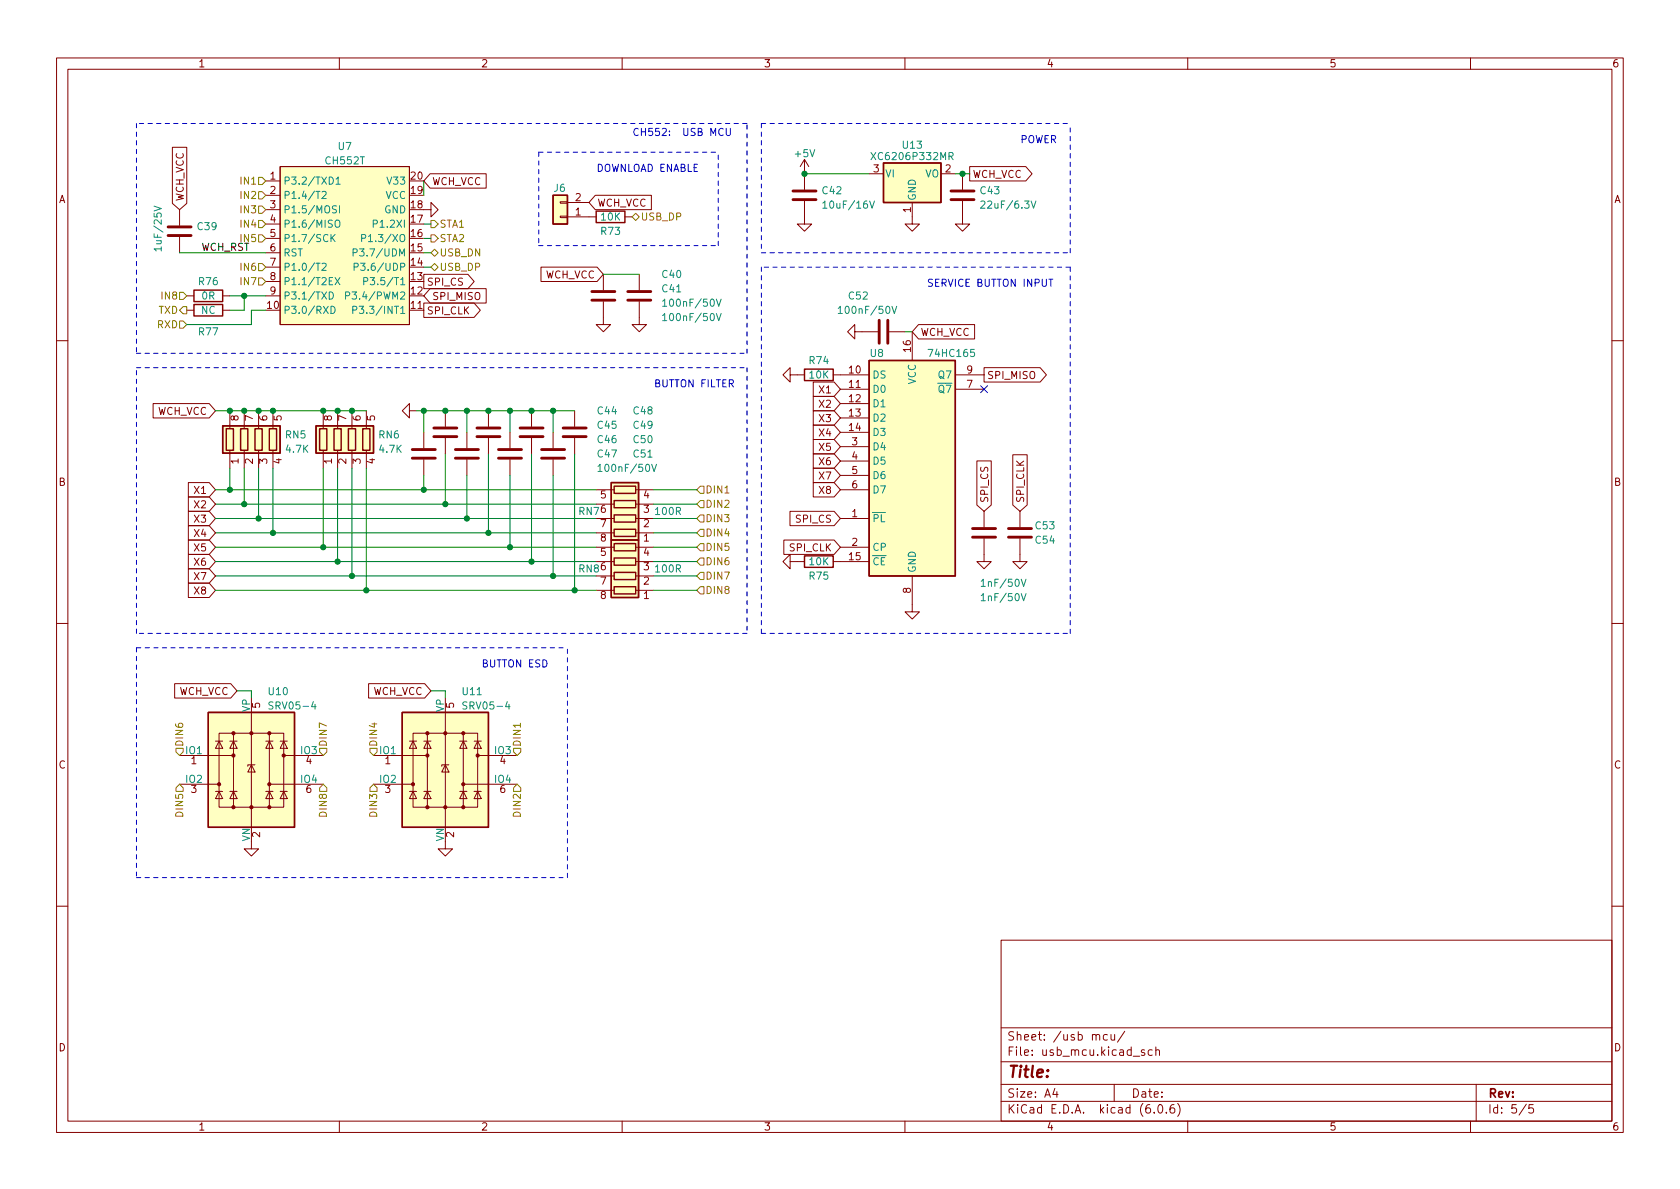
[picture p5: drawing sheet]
<svg xmlns="http://www.w3.org/2000/svg" width="297mm" height="210mm" viewBox="0 0 297 210" stroke-linecap="round" stroke-linejoin="round" font-family="sans-serif">
<g fill="none" stroke="#840000" stroke-width=".18">
<path d="M10 10.2h277v190.1h-277zM12 12.2h273v186.1h-273zM60 10.2v2M110 10.2v2M160 10.2v2M210 10.2v2M260 10.2v2M30.5 26h2.5v10l-1.3 1.1-1.2-1.1zM31.7 37.1v2.8M47 32h2.5M47 34.5h2.5M47 37.1h2.5"/>
<path d="M47 39.6h2.5M49.5 29.5h22.9v27.9h-22.9zM74.9 37.1h1.3v-1.3l1.3 1.3-1.3 1.2v-1.2M76 30.7h10v2.6h-10l-1.1-1.3zM99.1 35.7h1.2v.2h-1.2zM99.1 38.2h1.2v.3h-1.2zM100.3 38.3h5.1M100.3 35.8h3.8M105.3 34.5h9.9v2.6h-9.9l-1.2-1.3zM110.5 38.3h1.3M142.2 35.6v4h1.3l-1.3 1.3-1.2-1.3h1.2M142.2 28.2v5.3"/>
<path d="M142.2 28.2l-.7 1.3M142.2 28.2l.8 1.3M153.7 30.7h2.5M161.3 35.8v3.8h1.3l-1.3 1.3-1.3-1.3h1.3M166.4 30.7h2.5M170.2 35.6v4h1.2l-1.2 1.3-1.3-1.3h1.3M170.2 30.7v2.8M171.4 29.5h10l1.1 1.2-1.1 1.3h-10zM31.7 41.9v2.8M33 54.9h1.3M33 52.3h1.3M39.4 54.9h1.2"/>
<path d="M39.4 52.3h1.2M47 42.2h2.5M47 44.7h2.5M47 47.2h2.5M47 49.8h2.5M47 52.3h2.5M72.4 54.9h2.5M74.9 53.6h8.9l1.1 1.3-1.1 1.2h-8.9zM74.9 48.5h7.8l1.1 1.3-1.1 1.2h-7.8zM76 51h10v2.6h-10l-1.1-1.3zM95.7 47.2h9.9l1.1 1.3-1.1 1.3h-9.9zM106.7 53.3v4.1h1.2l-1.2 1.3-1.3-1.3h1.3"/>
<path d="M106.7 48.5v2.8M113 53.3v4.1h1.3l-1.3 1.3-1.2-1.3h1.2M113 48.5v2.8M151.1 58.7v-1.3l-1.2 1.3 1.2 1.2v-1.2h4.1M157.2 58.7h2.8M161.3 58.7v5M162.4 57.4h9.9v2.5h-9.9l-1.1-1.2zM10 60.2h2M27.1 71.4h9.9l1.1 1.2-1.1 1.3h-9.9zM40.6 72.6v3.2M40.6 79.6v3.2M43.2 72.6v3.2"/>
<path d="M43.2 79.6v3.2M45.7 72.6v3.2M45.7 79.6v3.2M48.3 72.6v3.2M48.3 79.6v3.2M57.1 72.6v3.2M57.1 79.6v3.2M59.7 72.6v3.2M59.7 79.6v3.2M62.2 72.6v3.2M62.2 79.6v3.2M64.8 72.6v3.2"/>
<path d="M64.8 79.6v3.2M72.4 72.6v-1.2l-1.3 1.2 1.3 1.3v-1.3h1.3M74.9 76.4v2.8M78.7 72.6v2.8M78.7 77.5v2.8M82.5 76.4v2.8M86.4 72.6v2.8M86.4 77.5v2.8M90.2 76.4v2.8M94 72.6v2.8M94 77.5v2.8M97.8 76.4v2.8"/>
<path d="M101.6 72.6v2.8M101.6 77.5v2.8M139.7 66.3v-1.3l-1.3 1.3 1.3 1.3v-1.3h2.5M143.8 67.6h3.7l1.1 1.2-1.1 1.3h-3.7zM143.8 70.1h3.7l1.1 1.3-1.1 1.2h-3.7zM143.8 72.6h3.7l1.1 1.3-1.1 1.3h-3.7zM143.8 75.2h3.7l1.1 1.2-1.1 1.3h-3.7zM143.8 77.7h3.7l1.1 1.3-1.1 1.3h-3.7zM147.3 66.3h6.4M148.6 68.8h5.1M148.6 71.4h5.1M148.6 73.9h5.1"/>
<path d="M148.6 76.4h5.1M148.6 79h5.1M168.9 66.3h5.1M168.9 68.8h5.1M174 65h9.9l1.1 1.3-1.1 1.3h-9.9zM285 60.2h2M33.3 90.4h3.7l1.1 1.3-1.1 1.3h-3.7zM33.3 98h3.7l1.1 1.3-1.1 1.3h-3.7zM33.3 85.3h3.7l1.1 1.3-1.1 1.3h-3.7zM33.3 95.5h3.7l1.1 1.3-1.1 1.2h-3.7zM33.3 87.9h3.7l1.1 1.2-1.1 1.3h-3.7zM33.3 93h3.7l1.1 1.2-1.1 1.3h-3.7z"/>
<path d="M74.9 81.3v2.8M82.5 81.3v2.8M90.2 81.3v2.8M97.8 81.3v2.8M105.4 94.2h3.2M105.4 91.7h3.2M105.4 89.1h3.2M105.4 86.6h3.2M105.4 99.3h3.2M105.4 96.8h3.2M112.4 94.2h3.2M112.4 91.7h3.2"/>
<path d="M112.4 89.1h3.2M112.4 86.6h3.2M112.4 99.3h3.2M112.4 96.8h3.2M138.6 95.5h8.9l1.1 1.3-1.1 1.2h-8.9zM139.7 90.4h7.8l1.1 1.3-1.1 1.3h-7.8zM139.7 99.3v-1.3l-1.3 1.3 1.3 1.3v-1.3h2.5M143.8 85.3h3.7l1.1 1.3-1.1 1.3h-3.7zM143.8 80.3h3.7l1.1 1.2-1.1 1.3h-3.7zM143.8 82.8h3.7l1.1 1.3-1.1 1.2h-3.7zM147.3 99.3h6.4M148.6 91.7h5.1"/>
<path d="M148.6 86.6h5.1M148.6 96.8h5.1M148.6 81.5h5.1M148.6 84.1h5.1M172.7 81.5h2.6v7.8l-1.3 1.1-1.3-1.1zM174 95.2v4.1h1.3l-1.3 1.3-1.3-1.3h1.3M174 90.4v2.8M179.1 80.4h2.5v8.9l-1.3 1.1-1.2-1.1zM180.3 95.2v4.1h1.3l-1.3 1.3-1.2-1.3h1.2M180.3 90.4v2.8M10 110.2h2M33.3 103.1h3.7l1.1 1.3-1.1 1.3h-3.7z"/>
<path d="M33.3 100.6h3.7l1.1 1.2-1.1 1.3h-3.7zM105.4 104.4h3.2M105.4 101.8h3.2M112.4 104.4h3.2M112.4 101.8h3.2M161.3 101.8v6.4h1.3l-1.3 1.3-1.3-1.3h1.3M285 110.2h2M30.9 120.9h9.9l1.1 1.3-1.1 1.2h-9.9zM31.7 133.6h9.6M31.7 138.7h7M38.1 139.9h1.3M38.1 131.1h1.3"/>
<path d="M38.7 129.7h11.5v13h-11.5zM38.7 139.9l.7 1.3h-1.3zM38.7 131.1l.7 1.2h-1.3zM40.6 139.9h1.3M40.6 131.1h1.3M41.3 139.9l.6 1.3h-1.3zM41.3 131.1l.6 1.2h-1.3zM41.3 129.7v13M44.4 135.2l.7 1.3h-1.3zM44.4 126v20.3M45.1 135.2h-1.3v.3M47 139.9h1.3"/>
<path d="M47 131.1h1.3M47.6 139.9l.7 1.3h-1.3zM47.6 131.1l.7 1.2h-1.3zM47.6 129.7v13M47.6 138.7h9.5M49.5 139.9h1.3M49.5 131.1h1.3M50.2 139.9l.6 1.3h-1.3zM50.2 131.1l.6 1.2h-1.3zM50.2 133.6h6.9M65.2 120.9h9.9l1.1 1.3-1.1 1.2h-9.9zM66 133.6h9.6"/>
<path d="M66 138.7h7M72.4 139.9h1.3M72.4 131.1h1.3M73 129.7h11.5v13h-11.5zM73 139.9l.7 1.3h-1.3zM73 131.1l.7 1.2h-1.3zM74.9 139.9h1.3M74.9 131.1h1.3M75.6 139.9l.6 1.3h-1.3zM75.6 131.1l.6 1.2h-1.3zM75.6 129.7v13M78.7 135.2l.7 1.3h-1.3z"/>
<path d="M78.7 126v20.3M79.4 135.2h-1.3v.3M81.3 139.9h1.2M81.3 131.1h1.2M81.9 139.9l.6 1.3h-1.2zM81.9 131.1l.6 1.2h-1.2zM81.9 138.7h9.5M81.9 129.7v13M83.8 139.9h1.3M83.8 131.1h1.3M84.5 139.9l.6 1.3h-1.3zM84.5 131.1l.6 1.2h-1.3z"/>
<path d="M84.5 133.6h6.9M44.4 148.8v1.3h1.3l-1.3 1.3-1.2-1.3h1.2M78.7 148.8v1.3h1.3l-1.3 1.3-1.2-1.3h1.2M10 160.2h2M177 166.3h108v32h-108zM285 160.2h2M60 198.3v2M110 198.3v2M160 198.3v2M177 194.8h108M177 191.8h108M177 187.8h108"/>
<path d="M177 181.8h108M186.5 192.5l-.4 1h1M186.9 193v1M195.8 183l-.4-.1-.3 .3v.4l.1 .3h.6M196.4 182.9l.1 1h.4l.2-.1M197 191.8v3M197.1 182.9v1M198.9 182.4l-1.3 1.9M200.4 186.8h1.1M202.4 185.7l-.4-.1-.2 .2 .1 .3 .5 .1v.4h-.6M203.7 185.7l-.4-.1-.3 .3v.4l.1 .3h.6M204.1 196.7v.1"/>
<path d="M204.4 185.8l.2-.2 .3 .1 .1 .9M204.4 185.1v1.5M204.9 195.4l.2-.1a.81 .81 0 0 1 .6 .7 .81 .81 0 0 1-.3 .8h-.2a.81 .81 0 0 1-.6-.6 .81 .81 0 0 1 .3-.8zM206.2 196.7v.1M207.6 195.3a.59 .59 0 0 0-.7 .7v.5l.1 .3h.4l.2-.1 .1-.5-.1-.2-.5-.1-.2 .3M208.2 195.1a1.72 1.72 0 0 1 0 2.3M210 198.3v2M260 198.3v2M261 191.8v6.5M269.9 195.3l-1.3 1.9M271.1 195.3h-.7l-.1 .7 .2-.1 .5 .1 .2 .2-.1 .5-.2 .1-.6-.1"/>
</g>
<g fill="none" stroke="#840000" stroke-width=".25">
<path d="M97.8 34.5h2.5v5.1h-2.5zM105.4 37.3h5.1v2.1h-5.1zM156.2 28.8h10.2v7h-10.2zM34.3 53.8h5.1v2.1h-5.1zM34.3 51.3h5.1v2h-5.1zM39.4 75.3h10.1v4.8h-10.1zM40 75.8h1.3v3.8h-1.3zM42.5 75.8h1.3v3.8h-1.3zM45.1 75.8h1.3v3.8h-1.3zM47.6 75.8h1.3v3.8h-1.3zM55.9 75.3h10.1v4.8h-10.1zM56.5 75.8h1.3v3.8h-1.3z"/>
<path d="M59.1 75.8h1.2v3.8h-1.2zM61.6 75.8h1.3v3.8h-1.3zM64.1 75.8h1.3v3.8h-1.3zM142.2 65.3h5.1v2h-5.1zM153.7 63.7h15.2v38.1h-15.2zM108.1 85.3h4.8v10.2h-4.8zM108.1 95.5h4.8v10.2h-4.8zM108.6 93.6h3.8v1.3h-3.8zM108.6 91.1h3.8v1.2h-3.8zM108.6 88.5h3.8v1.3h-3.8zM108.6 86h3.8v1.2h-3.8zM108.6 98.7h3.8v1.2h-3.8z"/>
<path d="M108.6 96.1h3.8v1.3h-3.8zM142.2 98.3h5.1v2h-5.1zM108.6 103.8h3.8v1.2h-3.8zM108.6 101.2h3.8v1.3h-3.8zM36.8 126h15.3v20.3h-15.3zM71.1 126h15.3v20.3h-15.3z"/>
</g>
<g fill="#ffffc2" stroke="#ffffc2" stroke-width=".18">
<path d="M97.8 34.5h2.5v5.1h-2.5z"/>
<path d="M108.1 85.3h4.8v10.2h-4.8z"/>
<path d="M36.8 126h15.3v20.3h-15.3z"/>
<path d="M49.5 29.5h22.9v27.9h-22.9z"/>
<path d="M55.9 75.3h10.1v4.8h-10.1z"/>
<path d="M71.1 126h15.3v20.3h-15.3z"/>
<path d="M153.7 63.7h15.2v38.1h-15.2z"/>
<path d="M39.4 75.3h10.1v4.8h-10.1z"/>
<path d="M156.2 28.8h10.2v7h-10.2z"/>
<path d="M108.1 95.5h4.8v10.2h-4.8z"/>
</g>
<g fill="none" stroke="#840000" stroke-width=".51">
<path d="M140.2 35.3h4.1M140.2 33.8h4.1M168.1 35.3h4.1M168.1 33.8h4.1M29.7 41.7h4.1M29.7 40.1h4.1M104.6 53.1h4.1M104.6 51.6h4.1M111 53.1h4.1M111 51.6h4.1M155.4 56.6v4.1M157 56.6v4.1"/>
<path d="M72.9 79.5h4.1M76.7 77.2h4.1M76.7 75.7h4.1M80.5 79.5h4.1M84.3 77.2h4.1M84.3 75.7h4.1M88.1 79.5h4.1M91.9 77.2h4.1M91.9 75.7h4.1M95.8 79.5h4M99.6 77.2h4M99.6 75.7h4"/>
<path d="M72.9 81h4.1M80.5 81h4.1M88.1 81h4.1M95.8 81h4M172 93.5h4M172 95h4M178.3 93.5h4.1M178.3 95h4.1"/>
</g>
<g fill="#840000" stroke="#840000" stroke-width=".18">
<circle cx="38.7" cy="138.7" r=".28"/>
<circle cx="41.3" cy="142.7" r=".28"/>
<circle cx="41.3" cy="133.6" r=".28"/>
<circle cx="41.3" cy="129.7" r=".28"/>
<circle cx="44.4" cy="142.7" r=".28"/>
<circle cx="44.4" cy="129.7" r=".28"/>
<circle cx="47.6" cy="142.7" r=".28"/>
<circle cx="47.6" cy="138.7" r=".28"/>
<circle cx="47.6" cy="129.7" r=".28"/>
<circle cx="50.2" cy="133.6" r=".28"/>
<circle cx="73" cy="138.7" r=".28"/>
<circle cx="75.6" cy="142.7" r=".28"/>
<circle cx="75.6" cy="133.6" r=".28"/>
<circle cx="75.6" cy="129.7" r=".28"/>
<circle cx="78.7" cy="142.7" r=".28"/>
<circle cx="78.7" cy="129.7" r=".28"/>
<circle cx="81.9" cy="142.7" r=".28"/>
<circle cx="81.9" cy="138.7" r=".28"/>
<circle cx="81.9" cy="129.7" r=".28"/>
<circle cx="84.5" cy="133.6" r=".28"/>
</g>
<g fill="none" stroke="#008484" stroke-width=".18">
<path d="M27.2 36.5l1.3 .4-1.3 .4M56.9 34l.5-.2 .3 .4-.8 .9h.8M59.3 39.1l.2-.2a.43 .43 0 0 1 .6 .4v.5a.42 .42 0 0 1-.4 .4 .42 .42 0 0 1-.5-.4zM59.4 31.7l.4-.4v1.3M59.4 32.6h.8M59.5 36.4h-.5l-.2 .1v.4l.6 .2 .1 .3-.3 .3-.4-.1M60 36.4v1.3M66 39.6l.6-.1 .1-.2v-.3l-.7-.1v1.3M145.5 35.9l.3-.4v1.3M145.5 36.8h.7M153.8 35.5l.4 1.3 .4-1.3M154 27l.8 1.2"/>
<path d="M154.8 27l-.8 1.2M167.8 27.6h.6l.1-.2v-.3l-.7-.1v1.2M168.1 27.6l.4 .6M173.4 35.7l.5-.2 .2 .4-.7 .9h.7M182.3 35.5l.4 1.3 .5-1.3M28.5 44h-1.3l.4 .4M28.5 43.7v.7M56.9 46.7l.5-.2 .3 .4-.8 .9h.8M58.2 51.6a.64 .64 0 0 1 .8 .7 .64 .64 0 0 1-.8 .6zM58.5 54.2a.64 .64 0 0 1 .8 .6 .64 .64 0 0 1-.8 .6zM58.5 41.5v1.2M58.7 42l.5 .7"/>
<path d="M59.2 41.5l-.7 .7M59.2 49.1l.9 1.3M60.1 49.1l-.9 1.3M61.1 52.3l.6-.1 .1-.2v-.3l-.7-.1v1.3M62.4 54.8h.6l.1-.2-.1-.3-.6-.1v1.2M62.4 44.7l.6-.1 .2-.2-.1-.3-.7-.1v1.3M62.6 47.2l.6-.1 .1-.1v-.3l-.7-.2v1.3M63.9 42.1h.6l.2-.2-.1-.3-.7-.1v1.2M64.3 49.7h.6l.1-.2v-.3l-.7-.1v1.3M117.2 55.8l.3-.4v1.3M117.2 53.3l.3-.4v1.3M117.2 56.7h.7"/>
<path d="M117.2 54.2h.7M126.7 55.4l.4 1.3 .4-1.3M126.7 52.9l.4 1.3 .4-1.3M148.2 54.5l.4-.3v1.2M148.2 55.4h.7M157.7 54.2l.4 1.2 .4-1.2M105.7 82.5l.4-.4v1.3M105.7 83.4h.8M115.2 82.1l.4 1.3 .5-1.3M173.5 102.8l.4-.4v1.3M173.5 105.3l.4-.3v1.2M173.5 103.7h.7"/>
<path d="M173.5 106.2h.7M180.6 102.4l.4 1.3 .4-1.3M180.6 105l.4 1.2 .4-1.2M48.3 124.2l-.5-.1-.2 .1v.4l.5 .2 .2 .3-.3 .3-.5-.1M55.4 124.1l-.3 .9h.8M82.6 124.2l-.5-.1-.2 .1v.4l.5 .2 .2 .3-.3 .3-.5-.1M89.7 124.1l-.3 .9h.8"/>
</g>
<g fill="none" stroke="#848400" stroke-width=".18">
<path d="M45.7 31.4h.7l.6 .6-.6 .6h-.7zM45.7 33.9h.7l.6 .6-.6 .7h-.7zM45.7 36.4h.7l.6 .7-.6 .6h-.7zM45.7 39h.7l.6 .6-.6 .7h-.7zM76.2 39h.6l.7 .6-.7 .7h-.6zM111.8 38.3l.6-.6 .6 .6-.6 .7zM31.7 56.8h.7l.6 .6-.6 .6h-.7zM31.7 51.7h.7l.6 .6-.6 .7h-.7zM32.4 54.2h.6v1.3h-.6l-.7-.6zM45.7 41.5h.7l.6 .7-.6 .6h-.7zM45.7 46.6h.7l.6 .6-.6 .7h-.7zM45.7 49.1h.7l.6 .7-.6 .6h-.7z"/>
<path d="M76.2 47.2l.6-.6 .7 .6-.7 .7zM76.2 41.5h.6l.7 .7-.7 .6h-.6zM76.2 44.7l.6-.6 .7 .6-.7 .6zM123.8 86h.7v1.2h-.7l-.6-.6zM123.8 88.5h.7v1.3h-.7l-.6-.7zM123.8 91.1h.7v1.2h-.7l-.6-.6zM123.8 93.6h.7v1.3h-.7l-.6-.7zM123.8 96.1h.7v1.3h-.7l-.6-.6zM123.8 98.7h.7v1.2h-.7l-.6-.6zM123.8 101.2h.7v1.3h-.7l-.6-.7zM123.8 103.8h.7v1.2h-.7l-.6-.6zM31.1 132.3h1.3v.7l-.7 .6-.6-.6z"/>
<path d="M31.7 138.7l.7 .6v.6h-1.3v-.6zM56.5 132.3h1.3v.7l-.7 .6-.6-.6zM57.1 138.7l.7 .6v.6h-1.3v-.6zM65.4 132.3h1.3v.7l-.7 .6-.6-.6zM65.4 139.3l.6-.6 .7 .6v.6h-1.3zM90.8 132.3h1.3v.7l-.7 .6-.6-.6zM91.4 138.7l.7 .6v.6h-1.3v-.6z"/>
</g>
<path d="M127.9 22.8a.6 .6 0 0 0-.9 .4 .6 .6 0 0 0 .6 .8l.3-.2M128.4 22.7v1l.2 .3h.3l.2-.3v-1M185.4 49.4h.8M185.8 49.4v1.2" fill="none" stroke="#0000c2" stroke-width=".18"/>
<g fill="none" stroke="#0000c2" stroke-width=".18" stroke-dasharray=".8 .8">
<path d="M24.1 21.8v40.7M95.2 26.9v16.5M95.2 26.9h31.8M132.1 21.8h-108M134.6 21.8h54.6M134.6 21.8v22.9M95.2 43.4h31.8M127 43.4v-16.5M134.6 44.7h54.6M134.6 47.2v64.8M189.2 47.2h-54.6M189.2 44.7v-22.9"/>
<path d="M189.2 47.2v64.8M24.1 62.5h108M24.1 65h108M132.1 62.5v-40.7M132.1 65v47M24.1 112v-47M24.1 114.5h76.2M24.1 114.5v40.7M132.1 112h-108M134.6 112h54.6M24.1 155.2h76.2M100.3 155.2v-40.7"/>
</g>
<g fill="none" stroke="#008400" stroke-width=".18">
<path d="M74.9 32v2.5M74.9 39.6h1.3M142.2 30.7h11.5M168.9 30.7h2.5M31.7 44.7h15.3M40.6 52.3h6.4M43.2 52.3v2.6h-2.6M47 54.9h-2.6v2.5h-11.4M74.9 47.2h1.3M74.9 44.7h1.3M74.9 42.2h1.3M106.7 48.5h6.3"/>
<path d="M160 58.7h1.3M38.1 72.6h26.7M73.7 72.6h27.9M74.9 72.6v3.8M82.5 72.6v3.8M90.2 72.6v3.8M97.8 72.6v3.8M38.1 86.6h67.3M38.1 91.7h67.3M38.1 89.1h67.3M38.1 96.8h67.3M38.1 94.2h67.3"/>
<path d="M38.1 99.3h67.3M40.6 82.8v3.8M43.2 82.8v6.3M45.7 82.8v8.9M48.3 82.8v11.4M57.1 82.8v14M59.7 82.8v16.5M62.2 82.8v19M64.8 82.8v21.6M74.9 84.1v2.5M78.7 80.3v8.8M82.5 84.1v7.6"/>
<path d="M86.4 80.3v13.9M90.2 84.1v12.7M94 80.3v19M97.8 84.1v17.7M101.6 80.3v24.1M115.6 86.6h7.6M115.6 91.7h7.6M115.6 89.1h7.6M115.6 96.8h7.6M115.6 94.2h7.6M115.6 99.3h7.6M38.1 104.4h67.3"/>
<path d="M38.1 101.8h67.3M115.6 104.4h7.6M115.6 101.8h7.6M41.9 122.2h2.5v1.2M76.2 122.2h2.5v1.2"/>
</g>
<path d="M173.4 68.2l1.2 1.2M174.6 68.2l-1.2 1.2" fill="none" stroke="#000084" stroke-width=".18"/>
<g fill="#008400" stroke="#008400" stroke-width=".18">
<circle cx="82.5" cy="91.7" r=".46"/>
<circle cx="64.8" cy="104.4" r=".46"/>
<circle cx="59.7" cy="99.3" r=".46"/>
<circle cx="62.2" cy="101.8" r=".46"/>
<circle cx="74.9" cy="86.6" r=".46"/>
<circle cx="74.9" cy="72.6" r=".46"/>
<circle cx="78.7" cy="89.1" r=".46"/>
<circle cx="59.7" cy="72.6" r=".46"/>
<circle cx="62.2" cy="72.6" r=".46"/>
<circle cx="40.6" cy="72.6" r=".46"/>
<circle cx="48.3" cy="72.6" r=".46"/>
<circle cx="45.7" cy="72.6" r=".46"/>
<circle cx="43.2" cy="72.6" r=".46"/>
<circle cx="57.1" cy="72.6" r=".46"/>
<circle cx="57.1" cy="96.8" r=".46"/>
<circle cx="48.3" cy="94.2" r=".46"/>
<circle cx="40.6" cy="86.6" r=".46"/>
<circle cx="43.2" cy="89.1" r=".46"/>
<circle cx="45.7" cy="91.7" r=".46"/>
<circle cx="43.2" cy="52.3" r=".46"/>
<circle cx="101.6" cy="104.4" r=".46"/>
<circle cx="97.8" cy="101.8" r=".46"/>
<circle cx="97.8" cy="72.6" r=".46"/>
<circle cx="170.2" cy="30.7" r=".46"/>
<circle cx="142.2" cy="30.7" r=".46"/>
<circle cx="94" cy="99.3" r=".46"/>
<circle cx="90.2" cy="96.8" r=".46"/>
<circle cx="86.4" cy="94.2" r=".46"/>
<circle cx="82.5" cy="72.6" r=".46"/>
<circle cx="90.2" cy="72.6" r=".46"/>
<circle cx="86.4" cy="72.6" r=".46"/>
<circle cx="94" cy="72.6" r=".46"/>
<circle cx="78.7" cy="72.6" r=".46"/>
</g>
<text font-size="2.8" fill="#840000" x="178" y="190.6">Title:</text>
<g font-size="2.1" fill="#840000">
<text x="178" y="184">Sheet: /usb mcu/</text>
<text x="178" y="186.7">File: usb_mcu.kicad_sch</text>
<text x="178" y="196.9">KiCad E.D.A. kicad (6.0.6)</text>
<text x="178" y="194.1">Size: A4</text>
<text x="200" y="194.1">Date:</text>
<text x="263" y="194.1">Rev:</text>
<text x="263" y="196.9">Id: 5/5</text>
</g>
<g font-size="1.8" fill="#840000">
<text x="35" y="11.9">1</text>
<text x="85" y="11.9">2</text>
<text x="135" y="11.9">3</text>
<text x="185" y="11.9">4</text>
<text x="235" y="11.9">5</text>
<text x="285" y="11.9">6</text>
<text x="10.3" y="35.9">A</text>
<text x="32.5" y="35.6" transform="rotate(-90 32.5 35.6)">WCH_VCC</text>
<text x="47.8" y="31.7">1</text>
<text x="47.8" y="34.3">2</text>
<text x="72.7" y="34.3">19</text>
<text x="72.7" y="31.7">20</text>
<text x="76.4" y="32.7">WCH_VCC</text>
<text x="101.7" y="35.6">2</text>
<text x="154.4" y="30.5">3</text>
<text x="167.1" y="30.5">2</text>
<text x="171.9" y="31.5">WCH_VCC</text>
<text x="285.3" y="35.9">A</text>
<text x="47.8" y="36.8">3</text>
<text x="47.8" y="39.4">4</text>
<text x="47.8" y="41.9">5</text>
<text x="72.7" y="41.9">16</text>
<text x="72.7" y="39.4">17</text>
<text x="72.7" y="36.8">18</text>
<text x="101.7" y="38.1">1</text>
<text x="105.6" y="36.5">WCH_VCC</text>
<text x="161" y="37.6" transform="rotate(-90 161 37.6)">1</text>
<text x="47.8" y="44.4">6</text>
<text x="47.8" y="47">7</text>
<text x="72.7" y="47">14</text>
<text x="72.7" y="44.4">15</text>
<text x="47.8" y="49.5">8</text>
<text x="47.8" y="52.1">9</text>
<text x="72.7" y="52.1">12</text>
<text x="72.7" y="49.5">13</text>
<text x="75.4" y="50.5">SPI_CS</text>
<text x="76.4" y="53">SPI_MISO</text>
<text x="96.3" y="49.2">WCH_VCC</text>
<text x="47.3" y="54.6">10</text>
<text x="72.7" y="54.6">11</text>
<text x="75.4" y="55.6">SPI_CLK</text>
<text x="162.7" y="59.4">WCH_VCC</text>
<text x="161" y="62.2" transform="rotate(-90 161 62.2)">16</text>
<text x="145" y="69.6">X1</text>
<text x="150.1" y="66">10</text>
<text x="150.1" y="68.6">11</text>
<text x="150.1" y="71.1">12</text>
<text x="171" y="68.6">7</text>
<text x="171" y="66">9</text>
<text x="174.5" y="67">SPI_MISO</text>
<text x="27.7" y="73.4">WCH_VCC</text>
<text x="42.2" y="74.4" transform="rotate(-90 42.2 74.4)">8</text>
<text x="44.7" y="74.4" transform="rotate(-90 44.7 74.4)">7</text>
<text x="47.2" y="74.4" transform="rotate(-90 47.2 74.4)">6</text>
<text x="49.8" y="74.4" transform="rotate(-90 49.8 74.4)">5</text>
<text x="58.7" y="74.4" transform="rotate(-90 58.7 74.4)">8</text>
<text x="61.2" y="74.4" transform="rotate(-90 61.2 74.4)">7</text>
<text x="63.8" y="74.4" transform="rotate(-90 63.8 74.4)">6</text>
<text x="66.3" y="74.4" transform="rotate(-90 66.3 74.4)">5</text>
<text x="145" y="72.1">X2</text>
<text x="145" y="74.6">X3</text>
<text x="145" y="77.2">X4</text>
<text x="150.1" y="73.7">13</text>
<text x="150.1" y="76.2">14</text>
<text x="42.2" y="82" transform="rotate(-90 42.2 82)">1</text>
<text x="44.7" y="82" transform="rotate(-90 44.7 82)">2</text>
<text x="47.2" y="82" transform="rotate(-90 47.2 82)">3</text>
<text x="49.8" y="82" transform="rotate(-90 49.8 82)">4</text>
<text x="58.7" y="82" transform="rotate(-90 58.7 82)">1</text>
<text x="61.2" y="82" transform="rotate(-90 61.2 82)">2</text>
<text x="63.8" y="82" transform="rotate(-90 63.8 82)">3</text>
<text x="66.3" y="82" transform="rotate(-90 66.3 82)">4</text>
<text x="145" y="82.3">X6</text>
<text x="145" y="79.7">X5</text>
<text x="150.6" y="78.7">3</text>
<text x="150.6" y="81.3">4</text>
<text x="150.6" y="83.8">5</text>
<text x="10.3" y="85.9">B</text>
<text x="34.5" y="87.3">X1</text>
<text x="34.5" y="89.9">X2</text>
<text x="106.2" y="88.1">5</text>
<text x="113.8" y="88.1">4</text>
<text x="145" y="87.3">X8</text>
<text x="145" y="84.8">X7</text>
<text x="150.6" y="86.4">6</text>
<text x="174.7" y="89" transform="rotate(-90 174.7 89)">SPI_CS</text>
<text x="181.1" y="89" transform="rotate(-90 181.1 89)">SPI_CLK</text>
<text x="285.3" y="85.9">B</text>
<text x="34.5" y="92.4">X3</text>
<text x="34.5" y="95">X4</text>
<text x="106.2" y="93.2">7</text>
<text x="106.2" y="95.8">8</text>
<text x="113.8" y="95.8">1</text>
<text x="113.8" y="93.2">2</text>
<text x="113.8" y="90.7">3</text>
<text x="140.9" y="92.4">SPI_CS</text>
<text x="150.6" y="91.4">1</text>
<text x="34.5" y="100">X6</text>
<text x="34.5" y="97.5">X5</text>
<text x="106.2" y="98.3">5</text>
<text x="113.8" y="100.8">3</text>
<text x="113.8" y="98.3">4</text>
<text x="139.7" y="97.5">SPI_CLK</text>
<text x="150.1" y="99.1">15</text>
<text x="150.6" y="96.5">2</text>
<text x="34.5" y="105.1">X8</text>
<text x="34.5" y="102.6">X7</text>
<text x="106.2" y="103.4">7</text>
<text x="106.2" y="105.9">8</text>
<text x="113.8" y="105.9">1</text>
<text x="113.8" y="103.4">2</text>
<text x="161" y="104.9" transform="rotate(-90 161 104.9)">8</text>
<text x="31.5" y="122.9">WCH_VCC</text>
<text x="46" y="125.2" transform="rotate(-90 46 125.2)">5</text>
<text x="65.8" y="122.9">WCH_VCC</text>
<text x="80.3" y="125.2" transform="rotate(-90 80.3 125.2)">5</text>
<text x="10.3" y="135.9">C</text>
<text x="33.8" y="135.1">1</text>
<text x="54.1" y="135.1">4</text>
<text x="68.1" y="135.1">1</text>
<text x="88.4" y="135.1">4</text>
<text x="285.3" y="135.9">C</text>
<text x="33.8" y="140.2">3</text>
<text x="54.1" y="140.2">6</text>
<text x="68.1" y="140.2">3</text>
<text x="88.4" y="140.2">6</text>
<text x="46" y="148.1" transform="rotate(-90 46 148.1)">2</text>
<text x="80.3" y="148.1" transform="rotate(-90 80.3 148.1)">2</text>
<text x="10.3" y="185.9">D</text>
<text x="285.3" y="185.9">D</text>
<text x="35" y="199.9">1</text>
<text x="85" y="199.9">2</text>
<text x="135" y="199.9">3</text>
<text x="185" y="199.9">4</text>
<text x="235" y="199.9">5</text>
<text x="285" y="199.9">6</text>
</g>
<g font-size="1.8" fill="#008484">
<text x="57.7" y="29.1">CH552T</text>
<text x="59.8" y="26.5">U7</text>
<text x="140.6" y="27.8">+5V</text>
<text x="154.7" y="28.3">XC6206P332MR</text>
<text x="159.7" y="26.3">U13</text>
<text x="50" y="32.6">P3.2/TXD1</text>
<text x="50" y="35.2">P1.4/T2</text>
<text x="68.1" y="35.2">VCC</text>
<text x="68.7" y="32.6">V33</text>
<text x="98" y="33.9">J6</text>
<text x="145.5" y="34.3">C42</text>
<text x="156.5" y="31.4">VI</text>
<text x="161.9" y="35.6" transform="rotate(-90 161.9 35.6)">GND</text>
<text x="163.6" y="31.4">VO</text>
<text x="173.4" y="34.3">C43</text>
<text x="35" y="40.7">C39</text>
<text x="50" y="37.7">P1.5/MOSI</text>
<text x="50" y="40.3">P1.6/MISO</text>
<text x="66.6" y="40.3">P1.2XI</text>
<text x="68" y="37.7">GND</text>
<text x="106.3" y="41.5">R73</text>
<text x="106.3" y="39">10K</text>
<text x="146.1" y="36.9">10uF/16V</text>
<text x="174.1" y="36.9">22uF/6.3V</text>
<text x="28.6" y="43.9" transform="rotate(-90 28.6 43.9)">1uF/25V</text>
<text x="50" y="42.8">P1.7/SCK</text>
<text x="50" y="45.3">RST</text>
<text x="50" y="47.9">P1.0/T2</text>
<text x="63.7" y="45.3">P3.7/UDM</text>
<text x="64" y="47.9">P3.6/UDP</text>
<text x="65.2" y="42.8">P1.3/XO</text>
<text x="35.2" y="50.4">R76</text>
<text x="35.7" y="53">0R</text>
<text x="50" y="50.4">P1.1/T2EX</text>
<text x="50" y="53">P3.1/TXD</text>
<text x="62.4" y="53">P3.4/PWM2</text>
<text x="65.7" y="50.4">P3.5/T1</text>
<text x="117.1" y="49.1">C40</text>
<text x="117.1" y="51.7">C41</text>
<text x="150.1" y="53">C52</text>
<text x="35.2" y="59.3">R77</text>
<text x="35.6" y="55.5">NC</text>
<text x="50" y="55.5">P3.0/RXD</text>
<text x="63.9" y="55.5">P3.3/INT1</text>
<text x="117.9" y="56.8">100nF/50V</text>
<text x="117.9" y="54.2">100nF/50V</text>
<text x="148.9" y="55.5">100nF/50V</text>
<text x="143.2" y="64.4">R74</text>
<text x="153.9" y="63.1">U8</text>
<text x="164.5" y="63.1">74HC165</text>
<text x="143.2" y="66.9">10K</text>
<text x="154.2" y="66.9">DS</text>
<text x="154.2" y="69.5">D0</text>
<text x="161.9" y="68" transform="rotate(-90 161.9 68)">VCC</text>
<text x="164.7" y="69.5">~{Q7}</text>
<text x="166" y="66.9">Q7</text>
<text x="50.5" y="77.5">RN5</text>
<text x="67" y="77.5">RN6</text>
<text x="105.7" y="73.3">C44</text>
<text x="105.7" y="75.8">C45</text>
<text x="112.1" y="73.3">C48</text>
<text x="112.1" y="75.8">C49</text>
<text x="154.2" y="72">D1</text>
<text x="154.2" y="74.5">D2</text>
<text x="154.2" y="77.1">D3</text>
<text x="50.7" y="80.1">4.7K</text>
<text x="67.2" y="80.1">4.7K</text>
<text x="105.7" y="78.4">C46</text>
<text x="105.7" y="80.9">C47</text>
<text x="106.5" y="83.4">100nF/50V</text>
<text x="112.1" y="78.4">C50</text>
<text x="112.1" y="80.9">C51</text>
<text x="154.2" y="79.6">D4</text>
<text x="154.2" y="82.2">D5</text>
<text x="154.2" y="84.7">D6</text>
<text x="154.2" y="87.2">D7</text>
<text x="102.4" y="91.1">RN76</text>
<text x="116" y="91.1">100R</text>
<text x="154.2" y="92.3">~{PL}</text>
<text x="183.1" y="93.6">C53</text>
<text x="102.4" y="101.2">RN86</text>
<text x="116" y="101.2">100R</text>
<text x="143.2" y="99.9">10K</text>
<text x="154.2" y="99.9">~{CE}</text>
<text x="154.2" y="97.4">CP</text>
<text x="161.9" y="101.3" transform="rotate(-90 161.9 101.3)">GND</text>
<text x="183.1" y="96.1">C54</text>
<text x="143.2" y="102.5">R75</text>
<text x="174" y="103.8">1nF/50V</text>
<text x="174" y="106.3">1nF/50V</text>
<text x="44.2" y="125.9" transform="rotate(-90 44.2 125.9)">VP</text>
<text x="47.6" y="122.9">U10</text>
<text x="48.1" y="125.5">SRV05-4</text>
<text x="78.5" y="125.9" transform="rotate(-90 78.5 125.9)">VP</text>
<text x="81.8" y="122.9">U11</text>
<text x="82.4" y="125.5">SRV05-4</text>
<text x="32.9" y="133.3">IO1</text>
<text x="53.2" y="133.3">IO3</text>
<text x="67.2" y="133.3">IO1</text>
<text x="87.5" y="133.3">IO3</text>
<text x="32.9" y="138.4">IO2</text>
<text x="53.2" y="138.4">IO4</text>
<text x="67.2" y="138.4">IO2</text>
<text x="87.5" y="138.4">IO4</text>
<text x="44.2" y="148.8" transform="rotate(-90 44.2 148.8)">VN</text>
<text x="78.5" y="148.8" transform="rotate(-90 78.5 148.8)">VN</text>
</g>
<g font-size="1.8" fill="#0000c2">
<text x="111.8" y="24">CH552: USB MCU</text>
<text x="180.3" y="25.3">POWER</text>
<text x="105.4" y="30.4">DOWNLOAD ENABLE</text>
<text x="163.8" y="50.7">SERVICE BUTTON INPUT</text>
<text x="115.6" y="68.5">BUTTON FILTER</text>
<text x="85.1" y="118">BUTTON ESD</text>
</g>
<g font-size="1.8" fill="#848400">
<text x="42.8" y="32.6">IN1</text>
<text x="42.8" y="35.2">IN2</text>
<text x="42.8" y="37.7">IN3</text>
<text x="42.8" y="40.3">IN4</text>
<text x="77.7" y="40.3">STA1</text>
<text x="113.2" y="39">USB_DP</text>
<text x="42.8" y="47.9">IN6</text>
<text x="77.7" y="47.9">USB_DP</text>
<text x="77.7" y="42.8">STA2</text>
<text x="77.7" y="45.3">USB_DN</text>
<text x="28.8" y="53">IN8</text>
<text x="42.8" y="50.4">IN7</text>
<text x="27.8" y="58">RXD</text>
<text x="28" y="55.5">TXD</text>
<text x="124.7" y="87.2">DIN1</text>
<text x="124.7" y="89.8">DIN2</text>
<text x="124.7" y="92.3">DIN3</text>
<text x="124.7" y="94.9">DIN4</text>
<text x="124.7" y="97.4">DIN5</text>
<text x="124.7" y="99.9">DIN6</text>
<text x="124.7" y="102.5">DIN7</text>
<text x="124.7" y="105">DIN8</text>
<text x="32.4" y="132.1" transform="rotate(-90 32.4 132.1)">DIN6</text>
<text x="57.8" y="132.1" transform="rotate(-90 57.8 132.1)">DIN7</text>
<text x="66.7" y="132.1" transform="rotate(-90 66.7 132.1)">DIN4</text>
<text x="92.1" y="132.1" transform="rotate(-90 92.1 132.1)">DIN1</text>
<text x="32.4" y="144.2" transform="rotate(-90 32.4 144.2)">DIN5</text>
<text x="57.8" y="144.2" transform="rotate(-90 57.8 144.2)">DIN8</text>
<text x="66.7" y="144.2" transform="rotate(-90 66.7 144.2)">DIN3</text>
<text x="92.1" y="144.2" transform="rotate(-90 92.1 144.2)">DIN2</text>
</g>
<g font-size="1.8">
<text x="35.6" y="44.3">WCH_RST</text>
<text x="42.8" y="42.8">IN5</text>
</g>
</svg>
